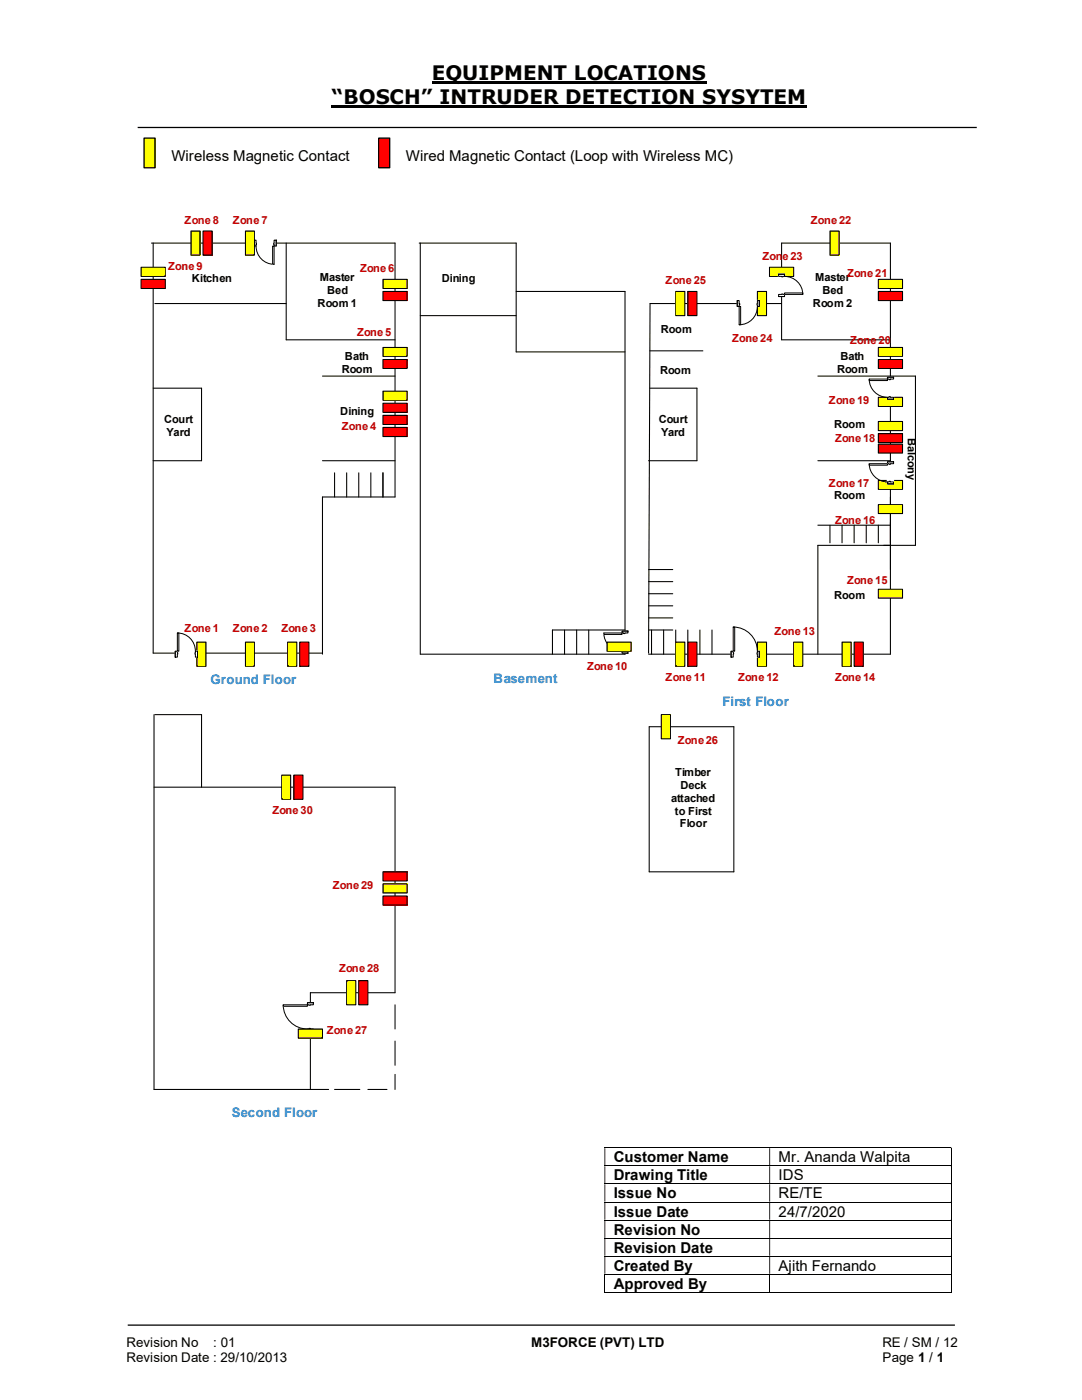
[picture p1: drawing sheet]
<svg xmlns="http://www.w3.org/2000/svg" width="216mm" height="279mm" viewBox="0 0 216 279" stroke-linecap="round" stroke-linejoin="round" font-family="sans-serif">
<path d="M86.1 16.5h54.9M66.2 21.3h94.8" fill="none" stroke="#000" stroke-width=".42"/>
<path d="M27.5 25.4h167.4M25.5 264.5h165" fill="none" stroke="#000" stroke-width=".25"/>
<g fill="none" stroke="#000" stroke-width=".2">
<path d="M120.6 229.1h69.1M120.6 232.7h69.1M120.6 236.3h69.1M120.6 239.9h69.1M189.8 229.2v3.4M189.8 232.7v3.5M189.8 236.3v3.5M189.8 240v3.4M120.6 243.5h69.1M120.6 247.1h69.1M120.6 250.7h69.1M120.6 254.3h69.1"/>
<path d="M120.6 257.9h32.9M120.7 254.4v3.6M153.6 254.4v3.6M153.7 257.9h36M189.8 243.6v3.5M189.8 247.2v3.4M189.8 250.8v3.4M189.8 254.4v3.6"/>
</g>
<g fill="#000">
<path d="M189.7 229h.2v.2h-.2zM120.6 229.2h.2v3.4h-.2zM153.5 229.2h.2v3.4h-.2z" fill-rule="evenodd"/>
<path d="M189.7 232.6h.2v.1h-.2zM120.6 232.7h.2v3.5h-.2zM153.5 232.7h.2v3.5h-.2z" fill-rule="evenodd"/>
<path d="M189.7 236.2h.2v.1h-.2zM120.6 236.3h.2v3.5h-.2zM153.5 236.3h.2v3.5h-.2z" fill-rule="evenodd"/>
<path d="M189.7 239.8h.2v.2h-.2zM120.6 240h.2v3.4h-.2zM153.5 240h.2v3.4h-.2z" fill-rule="evenodd"/>
<path d="M189.7 243.4h.2v.2h-.2zM120.6 243.6h.2v3.5h-.2zM153.5 243.6h.2v3.5h-.2z" fill-rule="evenodd"/>
<path d="M189.7 247.1h.2v.1h-.2zM120.6 247.2h.2v3.4h-.2zM153.5 247.2h.2v3.4h-.2z" fill-rule="evenodd"/>
<path d="M189.7 250.6h.2v.2h-.2zM120.6 250.8h.2v3.4h-.2zM153.5 250.8h.2v3.4h-.2z" fill-rule="evenodd"/>
</g>
<path d="M189.7 254.2h.2v.2h-.2zM189.7 257.9h.2v.1h-.2z" fill="#000"/>
<path d="M28.7 27.6h2.2v5.9h-2.2z" fill="#ff0"/>
<path d="M28.7 27.6h2.2v5.9h-2.2z" fill="none" stroke="#000" stroke-width=".25"/>
<path d="M78.8 198.1h-16.9v19.3h-31.2M78.8 200.5v4.9" fill="none" stroke="#000" stroke-width=".21"/>
<path d="M69.2 195.7h1.8v4.8h-1.8z" fill="#ff0"/>
<g fill="none" stroke="#000" stroke-width=".21">
<path d="M30.2 48.5h48.6v50.7h-14.5v31.4M30.6 48.5v81.8h33.7M57.1 48.5v19.3h21.7M83.7 48.5h19.3v21.7h21.7M83.9 48.5v82.1h40.8v-72.4h-21.7M30.6 77.5h9.6v14.4h-9.6M30.9 60.6h26.2M64.3 75.1h14.5M83.9 63h19.1M129.7 77.5h9.4v14.4h-9.7M156 60.6h-26.3l-.3 69.7M163.2 75.1h14.5"/>
<path d="M177.7 67.8h-21.7v-19.3h21.7v82.1h-48.3M64.3 91.9h14.5M66.8 94.4v4.8M69.2 94.4v4.8M71.6 94.4v4.8M74 94.4v4.8M76.4 94.4v4.8M163.2 91.9h14.5M129.4 118.5h4.8M129.4 116.1h4.8M129.4 113.7h4.8M165.6 104.8v3.5"/>
<path d="M168 104.8v3.5M170.4 104.8v3.5M172.8 104.8v3.5M175.3 104.8v3.5M177.7 108.8h-14.5v21.8M112.6 125.7v4.9M115.1 125.7v4.9M117.5 125.7v4.9M124.7 125.7h-14.5v4.9M129.4 125.7h4.8M129.4 123.3h4.8M129.4 120.9h4.8"/>
<path d="M130 125.7v4.9M132.4 125.7v4.9M134.8 125.7v4.9M137.2 125.7v4.9M139.7 125.7v4.9M142.1 125.7v4.9M30.7 157.1h48.1M30.7 142.6v74.8M30.9 142.6h9.3v14.5M69.2 195.7h1.8v4.8h-1.8z"/>
</g>
<path d="M124.1 125.9h1.2v4.4h-1.2z" fill-rule="evenodd" fill="#fff"/>
<path d="M124.1 125.9h1.2v4.4h-1.2z" fill="none" stroke="#fff" stroke-width=".2"/>
<path d="M124.1 125.9v.4h1.2v-.4zM124.1 130h1.2v.3h-1.2z" fill-rule="evenodd" fill="#fff"/>
<path d="M124.4 126.3h-.3v-.4h1.2v.4h-.6M124.4 130h-.3v.3h1.2v-.3h-.6" fill="none" stroke="#000" stroke-width=".2"/>
<path d="M124.4 126.3v.1h.3v-.1zM124.4 129.8h.3v.2h-.3z" fill-rule="evenodd" fill="#fff"/>
<path d="M120.5 126.3a3.7 3.7 0 0 0 3.6 3.7M124.1 125.9h1.2M124.1 130.3h1.2M124.4 126.3v.1h.3v-.1M124.4 130v-.2h.3v.2" fill="none" stroke="#000" stroke-width=".2"/>
<path d="M120.5 126.3h3.6v.3h-3.6z" fill="#fff"/>
<path d="M120.5 126.3h3.6v.3h-3.6z" fill="none" stroke="#000" stroke-width=".2"/>
<path d="M121.1 128.1h4.8v1.9h-4.8z" fill-rule="evenodd" fill="#ff0"/>
<path d="M121.1 128.1h4.8v1.9h-4.8zM78.8 157.1v41" fill="none" stroke="#000" stroke-width=".21"/>
<path d="M61.3 200.1h1.3v5.6h-1.3z" fill-rule="evenodd" fill="#fff"/>
<path d="M61.3 200.1h1.3v5.6h-1.3z" fill="none" stroke="#fff" stroke-width=".2"/>
<path d="M61.3 200.1v.4h1.2v-.4zM61.3 205.4h1.2v.3h-1.2z" fill-rule="evenodd" fill="#fff"/>
<path d="M61.6 200.5h-.3v-.4h1.2v.4h-.6M61.6 205.4h-.3v.3h1.2v-.3h-.6" fill="none" stroke="#000" stroke-width=".2"/>
<path d="M61.6 200.5l.3 .1zM61.6 205.2h.3v.2h-.3z" fill-rule="evenodd" fill="#fff"/>
<path d="M56.5 200.5a4.8 4.8 0 0 0 4.8 4.9M61.3 200.1h1.2M61.3 205.7h1.2M61.6 200.5h.3M61.6 205.4v-.2h.3v.2" fill="none" stroke="#000" stroke-width=".2"/>
<path d="M56.5 200.5h4.8v.3h-4.8z" fill="#fff"/>
<path d="M56.5 200.5h4.8v.3h-4.8z" fill="none" stroke="#000" stroke-width=".2"/>
<path d="M61.9 217.4h3.7M66.8 217.4h5M73.4 217.4h3.8M78.8 207.8v4.8M78.8 214.4v3" fill="none" stroke="#000" stroke-width=".21"/>
<path d="M76.4 176.4h4.8v1.8h-4.8z" fill-rule="evenodd" fill="#ff0"/>
<path d="M76.4 176.4h4.8v1.8h-4.8z" fill="none" stroke="#000" stroke-width=".21"/>
<path d="M56.2 154.7h1.8v4.8h-1.8z" fill="#ff0"/>
<path d="M56.2 154.7h1.8v4.8h-1.8z" fill="none" stroke="#000" stroke-width=".21"/>
<path d="M76.4 174h4.8v1.8h-4.8z" fill-rule="evenodd" fill="#f00"/>
<path d="M76.4 174h4.8v1.8h-4.8z" fill="none" stroke="#000" stroke-width=".21"/>
<path d="M76.4 178.8h4.8v1.8h-4.8z" fill-rule="evenodd" fill="#f00"/>
<path d="M76.4 178.8h4.8v1.8h-4.8z" fill="none" stroke="#000" stroke-width=".21"/>
<path d="M58.6 154.7h1.9v4.8h-1.9z" fill="#f00"/>
<path d="M58.6 154.7h1.9v4.8h-1.9z" fill="none" stroke="#000" stroke-width=".21"/>
<path d="M151.1 58.2h1.9v4.8h-1.9z" fill="#ff0"/>
<path d="M151.1 58.2h1.9v4.8h-1.9z" fill="none" stroke="#000" stroke-width=".21"/>
<path d="M49 128.1h1.8v4.9h-1.8z" fill="#ff0"/>
<path d="M49 128.1h1.8v4.9h-1.8z" fill="none" stroke="#000" stroke-width=".21"/>
<path d="M175.3 117.6h4.8v1.8h-4.8z" fill-rule="evenodd" fill="#ff0"/>
<path d="M175.3 117.6h4.8v1.8h-4.8z" fill="none" stroke="#000" stroke-width=".21"/>
<path d="M39.3 128.1h1.8v4.9h-1.8z" fill="#ff0"/>
<path d="M39.3 128.1h1.8v4.9h-1.8z" fill="none" stroke="#000" stroke-width=".21"/>
<path d="M165.6 46.1h1.8v4.8h-1.8z" fill="#ff0"/>
<path d="M165.6 46.1h1.8v4.8h-1.8z" fill="none" stroke="#000" stroke-width=".21"/>
<path d="M175.3 95.9h4.8v1.8h-4.8z" fill-rule="evenodd" fill="#ff0"/>
<path d="M175.3 95.9h4.8v1.8h-4.8z" fill="none" stroke="#000" stroke-width=".21"/>
<path d="M175.3 100.7h4.8v1.8h-4.8z" fill-rule="evenodd" fill="#ff0"/>
<path d="M175.3 100.7h4.8v1.8h-4.8z" fill="none" stroke="#000" stroke-width=".21"/>
<path d="M175.3 84.1h4.8v1.8h-4.8z" fill-rule="evenodd" fill="#ff0"/>
<path d="M175.3 84.1h4.8v1.8h-4.8z" fill="none" stroke="#000" stroke-width=".21"/>
<path d="M175.3 79.3h4.8v1.8h-4.8z" fill-rule="evenodd" fill="#ff0"/>
<path d="M175.3 79.3h4.8v1.8h-4.8z" fill="none" stroke="#000" stroke-width=".21"/>
<path d="M175.3 69.3h4.8v1.8h-4.8z" fill-rule="evenodd" fill="#ff0"/>
<path d="M129.7 70h10.6M175.3 69.3h4.8v1.8h-4.8zM177.8 75.1h4.9v33.7M163.2 104.8h14.5M129.5 145h16.9v29h-16.9z" fill="none" stroke="#000" stroke-width=".21"/>
<path d="M59.5 205.4h4.8v1.8h-4.8z" fill-rule="evenodd" fill="#ff0"/>
<path d="M59.5 205.4h4.8v1.8h-4.8z" fill="none" stroke="#000" stroke-width=".21"/>
<path d="M71.6 195.7h1.8v4.8h-1.8z" fill="#f00"/>
<path d="M71.6 195.7h1.8v4.8h-1.8z" fill="none" stroke="#000" stroke-width=".21"/>
<path d="M168 128.1h1.8v4.9h-1.8z" fill="#ff0"/>
<path d="M168 128.1h1.8v4.9h-1.8z" fill="none" stroke="#000" stroke-width=".21"/>
<path d="M170.4 128.1h1.9v4.9h-1.9z" fill="#f00"/>
<path d="M170.4 128.1h1.9v4.9h-1.9z" fill="none" stroke="#000" stroke-width=".21"/>
<path d="M158.4 128.1h1.8v4.9h-1.8z" fill="#ff0"/>
<path d="M158.4 128.1h1.8v4.9h-1.8z" fill="none" stroke="#000" stroke-width=".21"/>
<path d="M175.3 71.8h4.8v1.7h-4.8z" fill-rule="evenodd" fill="#f00"/>
<path d="M175.3 71.8h4.8v1.7h-4.8z" fill="none" stroke="#000" stroke-width=".21"/>
<path d="M151.1 128.1h1.9v4.9h-1.9z" fill="#ff0"/>
<path d="M151.1 128.1h1.9v4.9h-1.9z" fill="none" stroke="#000" stroke-width=".21"/>
<path d="M175.3 86.5h4.8v1.8h-4.8z" fill-rule="evenodd" fill="#f00"/>
<path d="M175.3 86.5h4.8v1.8h-4.8z" fill="none" stroke="#000" stroke-width=".21"/>
<path d="M153.5 53.3h4.9v1.9h-4.9z" fill-rule="evenodd" fill="#ff0"/>
<path d="M153.5 53.3h4.9v1.9h-4.9z" fill="none" stroke="#000" stroke-width=".21"/>
<path d="M175.3 88.6h4.8v1.8h-4.8z" fill-rule="evenodd" fill="#f00"/>
<path d="M175.3 88.6h4.8v1.8h-4.8z" fill="none" stroke="#000" stroke-width=".21"/>
<path d="M134.8 128.1h1.9v4.9h-1.9z" fill="#ff0"/>
<path d="M134.8 128.1h1.9v4.9h-1.9z" fill="none" stroke="#000" stroke-width=".21"/>
<path d="M137.2 128.1h1.9v4.9h-1.9z" fill="#f00"/>
<path d="M137.2 128.1h1.9v4.9h-1.9z" fill="none" stroke="#000" stroke-width=".21"/>
<path d="M175.3 55.8h4.8v1.8h-4.8z" fill-rule="evenodd" fill="#ff0"/>
<path d="M175.3 55.8h4.8v1.8h-4.8z" fill="none" stroke="#000" stroke-width=".21"/>
<path d="M175.3 58.2h4.8v1.8h-4.8z" fill-rule="evenodd" fill="#f00"/>
<path d="M175.3 58.2h4.8v1.8h-4.8z" fill="none" stroke="#000" stroke-width=".21"/>
<path d="M134.8 58.2h1.9v4.8h-1.9z" fill="#ff0"/>
<path d="M134.8 58.2h1.9v4.8h-1.9z" fill="none" stroke="#000" stroke-width=".21"/>
<path d="M137.2 58.2h1.9v4.8h-1.9z" fill="#f00"/>
<path d="M137.2 58.2h1.9v4.8h-1.9z" fill="none" stroke="#000" stroke-width=".21"/>
<path d="M50.7 47.9h4.4v1.2h-4.4z" fill="#fff"/>
<path d="M50.7 47.9h4.4v1.2h-4.4z" fill="none" stroke="#fff" stroke-width=".2"/>
<path d="M54.7 47.9h.4v1.2h-.4zM50.7 47.9v1.2h.4v-1.2z" fill-rule="evenodd" fill="#fff"/>
<path d="M51.1 48.5v-.6h-.4v1.2h.4v-.3M54.7 48.5v-.6h.4v1.2h-.4v-.3" fill="none" stroke="#000" stroke-width=".2"/>
<path d="M54.6 48.5l.1 .3zM51.1 48.5l.1 .3z" fill-rule="evenodd" fill="#fff"/>
<path d="M50.7 47.9v1.2M51.1 49.1a3.6 3.6 0 0 0 3.6 3.6M51.1 48.5v.3M54.7 48.5v.3M55.1 47.9v1.2" fill="none" stroke="#000" stroke-width=".2"/>
<path d="M54.4 49.1h.3v3.6h-.3z" fill-rule="evenodd" fill="#fff"/>
<path d="M54.4 49.1h.3v3.6h-.3z" fill="none" stroke="#000" stroke-width=".2"/>
<path d="M35 129.9h4.4v1.3h-4.4z" fill="#fff"/>
<path d="M35 129.9h4.4v1.3h-4.4z" fill="none" stroke="#fff" stroke-width=".2"/>
<path d="M35 130h.4v1.1h-.4zM39 130v1.1h.4v-1.1z" fill-rule="evenodd" fill="#fff"/>
<path d="M35.4 130.3v-.3h-.4v1.1h.4v-.5M39 130.3v-.3h.4v1.1h-.4v-.5" fill="none" stroke="#000" stroke-width=".2"/>
<path d="M35.4 130.3l.1 .3zM38.9 130.3l.1 .3z" fill-rule="evenodd" fill="#fff"/>
<path d="M35 130v1.1M35.4 130.3v.3M35.4 126.3a3.6 3.6 0 0 1 3.6 3.7M39 130.3v.3M39.4 130v1.1" fill="none" stroke="#000" stroke-width=".2"/>
<path d="M35.4 126.3h.3v3.7h-.3z" fill-rule="evenodd" fill="#fff"/>
<path d="M35.4 126.3h.3v3.7h-.3z" fill="none" stroke="#000" stroke-width=".2"/>
<path d="M57.4 128.1h1.8v4.9h-1.8z" fill="#ff0"/>
<path d="M57.4 128.1h1.8v4.9h-1.8z" fill="none" stroke="#000" stroke-width=".21"/>
<path d="M59.8 128.1h1.8v4.9h-1.8z" fill="#f00"/>
<path d="M59.8 128.1h1.8v4.9h-1.8z" fill="none" stroke="#000" stroke-width=".21"/>
<path d="M76.4 78.1h4.8v1.8h-4.8z" fill-rule="evenodd" fill="#ff0"/>
<path d="M76.4 78.1h4.8v1.8h-4.8z" fill="none" stroke="#000" stroke-width=".21"/>
<path d="M76.4 80.5h4.8v1.8h-4.8z" fill-rule="evenodd" fill="#f00"/>
<path d="M76.4 80.5h4.8v1.8h-4.8z" fill="none" stroke="#000" stroke-width=".21"/>
<path d="M76.4 82.9h4.8v1.8h-4.8z" fill-rule="evenodd" fill="#f00"/>
<path d="M76.4 82.9h4.8v1.8h-4.8z" fill="none" stroke="#000" stroke-width=".21"/>
<path d="M76.4 85.3h4.8v1.8h-4.8z" fill-rule="evenodd" fill="#f00"/>
<path d="M76.4 85.3h4.8v1.8h-4.8z" fill="none" stroke="#000" stroke-width=".21"/>
<path d="M76.4 69.3h4.8v1.8h-4.8z" fill-rule="evenodd" fill="#ff0"/>
<path d="M76.4 69.3h4.8v1.8h-4.8z" fill="none" stroke="#000" stroke-width=".21"/>
<path d="M76.4 71.8h4.8v1.7h-4.8z" fill-rule="evenodd" fill="#f00"/>
<path d="M76.4 71.8h4.8v1.7h-4.8z" fill="none" stroke="#000" stroke-width=".21"/>
<path d="M76.4 55.8h4.8v1.8h-4.8z" fill-rule="evenodd" fill="#ff0"/>
<path d="M76.4 55.8h4.8v1.8h-4.8z" fill="none" stroke="#000" stroke-width=".21"/>
<path d="M76.4 58.2h4.8v1.8h-4.8z" fill-rule="evenodd" fill="#f00"/>
<path d="M76.4 58.2h4.8v1.8h-4.8z" fill="none" stroke="#000" stroke-width=".21"/>
<path d="M38.1 46.1h1.8v4.8h-1.8z" fill="#ff0"/>
<path d="M38.1 46.1h1.8v4.8h-1.8z" fill="none" stroke="#000" stroke-width=".21"/>
<path d="M40.5 46.1h1.8v4.8h-1.8z" fill="#f00"/>
<path d="M40.5 46.1h1.8v4.8h-1.8z" fill="none" stroke="#000" stroke-width=".21"/>
<path d="M49 46.1h1.8v4.8h-1.8z" fill="#ff0"/>
<path d="M49 46.1h1.8v4.8h-1.8z" fill="none" stroke="#000" stroke-width=".21"/>
<path d="M28.2 53.3h4.8v1.9h-4.8z" fill-rule="evenodd" fill="#ff0"/>
<path d="M28.2 53.3h4.8v1.9h-4.8z" fill="none" stroke="#000" stroke-width=".21"/>
<path d="M28.2 55.8h4.8v1.8h-4.8z" fill-rule="evenodd" fill="#f00"/>
<path d="M28.2 55.8h4.8v1.8h-4.8z" fill="none" stroke="#000" stroke-width=".21"/>
<path d="M155.3 54.7h1.3v4.5h-1.3z" fill-rule="evenodd" fill="#fff"/>
<path d="M155.3 54.7h1.3v4.5h-1.3z" fill="none" stroke="#fff" stroke-width=".2"/>
<path d="M155.4 58.8v.4h1.1v-.4zM155.4 54.7h1.1v.5h-1.1z" fill-rule="evenodd" fill="#fff"/>
<path d="M156 58.8h-.6v.4h1.1v-.4h-.2M156 55.2h-.6v-.5h1.1v.5h-.2" fill="none" stroke="#000" stroke-width=".2"/>
<path d="M156 58.7l.3 .1zM156 55.2h.3z" fill-rule="evenodd" fill="#fff"/>
<path d="M155.4 59.2h1.1M155.4 54.7h1.1M156 58.8h.3M156 55.2h.3M156.5 55.2a3.6 3.6 0 0 1 3.7 3.6" fill="none" stroke="#000" stroke-width=".2"/>
<path d="M156.5 58.5h3.7v.3h-3.7z" fill="#fff"/>
<path d="M156.5 58.5h3.7v.3h-3.7z" fill="none" stroke="#000" stroke-width=".2"/>
<path d="M177 92.2h1.3v4.4h-1.3z" fill-rule="evenodd" fill="#fff"/>
<path d="M177 92.2h1.3v4.4h-1.3z" fill="none" stroke="#fff" stroke-width=".2"/>
<path d="M177.1 92.2v.3h1.2v-.3zM177.1 96.2h1.2v.4h-1.2z" fill-rule="evenodd" fill="#fff"/>
<path d="M177.4 92.5h-.3v-.3h1.2v.3h-.6M177.4 96.2h-.3v.4h1.2v-.4h-.6" fill="none" stroke="#000" stroke-width=".2"/>
<path d="M177.4 92.5v.2h.3v-.2zM177.4 96.1h.3v.1h-.3z" fill-rule="evenodd" fill="#fff"/>
<path d="M173.4 92.5a3.7 3.7 0 0 0 3.7 3.7M177.1 92.2h1.2M177.1 96.6h1.2M177.4 92.5v.2h.3v-.2M177.4 96.2v-.1h.3v.1" fill="none" stroke="#000" stroke-width=".2"/>
<path d="M173.4 92.5h3.7v.3h-3.7z" fill="#fff"/>
<path d="M173.4 92.5h3.7v.3h-3.7z" fill="none" stroke="#000" stroke-width=".2"/>
<path d="M147.1 59.9h4.4v1.3h-4.4z" fill="#fff"/>
<path d="M147.1 59.9h4.4v1.3h-4.4z" fill="none" stroke="#fff" stroke-width=".2"/>
<path d="M147.1 60v1.2h.4v-1.2zM151.1 60h.4v1.2h-.4z" fill-rule="evenodd" fill="#fff"/>
<path d="M147.5 60.6v-.6h-.4v1.2h.4v-.3M151.1 60.6v-.6h.4v1.2h-.4v-.3" fill="none" stroke="#000" stroke-width=".2"/>
<path d="M147.5 60.6v.3h.1v-.3zM151 60.6l.1 .3z" fill-rule="evenodd" fill="#fff"/>
<path d="M147.1 60v1.2M151.5 60v1.2M147.5 60.6h.1v.3h-.1M151.1 61.2a3.6 3.6 0 0 1-3.6 3.6M151.1 60.6v.3" fill="none" stroke="#000" stroke-width=".2"/>
<path d="M147.5 61.2h.3v3.6h-.3z" fill-rule="evenodd" fill="#fff"/>
<path d="M147.5 61.2h.3v3.6h-.3z" fill="none" stroke="#000" stroke-width=".2"/>
<path d="M145.9 129.9h5.6v1.3h-5.6z" fill="#fff"/>
<path d="M145.9 129.9h5.6v1.3h-5.6z" fill="none" stroke="#fff" stroke-width=".2"/>
<path d="M145.9 130h.4v1.1h-.4zM151.1 130v1.1h.4v-1.1z" fill-rule="evenodd" fill="#fff"/>
<path d="M146.3 130.3v-.3h-.4v1.1h.4v-.5M151.1 130.3v-.3h.4v1.1h-.4v-.5" fill="none" stroke="#000" stroke-width=".2"/>
<path d="M146.3 130.3l.1 .3zM151 130.3l.1 .3z" fill-rule="evenodd" fill="#fff"/>
<path d="M145.9 130v1.1M146.3 125.1a4.8 4.8 0 0 1 4.8 4.9M146.3 130.3v.3M151.1 130.3v.3M151.5 130v1.1" fill="none" stroke="#000" stroke-width=".2"/>
<path d="M146.3 125.1h.3v4.9h-.3z" fill-rule="evenodd" fill="#fff"/>
<path d="M146.3 125.1h.3v4.9h-.3z" fill="none" stroke="#000" stroke-width=".2"/>
<path d="M177 75.3h1.3v4.4h-1.3z" fill-rule="evenodd" fill="#fff"/>
<path d="M177 75.3h1.3v4.4h-1.3z" fill="none" stroke="#fff" stroke-width=".2"/>
<path d="M177.1 75.3v.3h1.2v-.3zM177.1 79.3h1.2v.4h-1.2z" fill-rule="evenodd" fill="#fff"/>
<path d="M177.4 75.6h-.3v-.3h1.2v.3h-.6M177.4 79.3h-.3v.4h1.2v-.4h-.6" fill="none" stroke="#000" stroke-width=".2"/>
<path d="M177.4 75.6v.2h.3v-.2zM177.4 79.2h.3v.1h-.3z" fill-rule="evenodd" fill="#fff"/>
<path d="M173.4 75.6a3.6 3.6 0 0 0 3.7 3.7M177.1 75.3h1.2M177.1 79.7h1.2M177.4 75.6v.2h.3v-.2M177.4 79.3v-.1h.3v.1" fill="none" stroke="#000" stroke-width=".2"/>
<path d="M173.4 75.6h3.7v.3h-3.7z" fill="#fff"/>
<path d="M173.4 75.6h3.7v.3h-3.7z" fill="none" stroke="#000" stroke-width=".2"/>
<path d="M176.3 108.8h6.4" fill="none" stroke="#000" stroke-width=".21"/>
<path d="M132 142.6h1.8v4.8h-1.8z" fill="#ff0"/>
<path d="M132 142.6h1.8v4.8h-1.8z" fill="none" stroke="#000" stroke-width=".21"/>
<path d="M75.6 27.6h2.2v5.9h-2.2z" fill="#f00"/>
<path d="M75.6 27.6h2.2v5.9h-2.2z" fill="none" stroke="#000" stroke-width=".25"/>
<g font-size="4">
<text x="86.1" y="16">EQUIPMENT LOCATIONS</text>
<text x="66.2" y="20.8">“BOSCH” INTRUDER DETECTION SYSYTEM</text>
</g>
<g font-size="3">
<text x="34.2" y="32.1">Wireless Magnetic Contact</text>
<text x="81" y="32.1">Wired Magnetic Contact (Loop with Wireless MC)</text>
<text x="122.5" y="232">Customer Name</text>
<text x="155.4" y="232">Mr. Ananda Walpita</text>
<text x="122.5" y="235.5">Drawing Title</text>
<text x="122.5" y="239.1">Issue No</text>
<text x="155.4" y="235.5">IDS</text>
<text x="155.4" y="239.1">RE/TE</text>
<text x="122.5" y="242.8">Issue Date</text>
<text x="155.4" y="242.8">24/7/2020</text>
<text x="122.5" y="246.4">Revision No</text>
<text x="122.5" y="250">Revision Date</text>
<text x="122.5" y="253.6">Created By</text>
<text x="122.5" y="257.2">Approved By</text>
<text x="155.4" y="253.6">Ajith Fernando</text>
</g>
<g font-size="2.7">
<text x="25.2" y="268.8">Revision No</text>
<text x="42.6" y="268.8">: 01</text>
<text x="106" y="268.8">M3FORCE (PVT) LTD</text>
<text x="176.1" y="268.8">RE / SM / 12</text>
<text x="25.2" y="271.8">Revision Date : 29/10/2013</text>
<text x="176.1" y="271.8">Page 1 / 1</text>
</g>
<g font-size="2.6" fill="#0070c0">
<text x="42" y="136.6">Ground Floor</text>
<text x="98.5" y="136.3">Basement</text>
<text x="144.1" y="140.8">First Floor</text>
<text x="46.2" y="222.8">Second Floor</text>
</g>
<g font-size="2.2" fill="#c00000">
<text x="36.8" y="44.7">Zone 8</text>
<text x="46.5" y="44.7">Zone 7</text>
<text x="161.8" y="44.7">Zone 22</text>
<text x="33.6" y="53.8">Zone 9</text>
<text x="152.1" y="51.9">Zone 23</text>
<text x="71.8" y="54.4">Zone 6</text>
<text x="132.8" y="56.8">Zone 25</text>
<text x="169" y="55.3">Zone 21</text>
<text x="71.2" y="67.1">Zone 5</text>
<text x="146.1" y="68.3">Zone 24</text>
<text x="169.7" y="68.6">Zone 20</text>
<text x="165.4" y="80.6">Zone 19</text>
<text x="68.2" y="85.7">Zone 4</text>
<text x="166.6" y="88.1">Zone 18</text>
<text x="165.4" y="97.2">Zone 17</text>
<text x="166.6" y="104.5">Zone 16</text>
<text x="169" y="116.5">Zone 15</text>
<text x="36.8" y="126.2">Zone 1</text>
<text x="46.5" y="126.2">Zone 2</text>
<text x="56.2" y="126.2">Zone 3</text>
<text x="154.6" y="126.7">Zone 13</text>
<text x="117.1" y="133.7">Zone 10</text>
<text x="132.8" y="135.8">Zone 11</text>
<text x="147.3" y="135.8">Zone 12</text>
<text x="166.6" y="135.8">Zone 14</text>
<text x="135.3" y="148.5">Zone 26</text>
<text x="54.4" y="162.4">Zone 30</text>
<text x="66.4" y="177.4">Zone 29</text>
<text x="67.6" y="194">Zone 28</text>
<text x="65.2" y="206.3">Zone 27</text>
</g>
<g font-size="2.2">
<text x="38.3" y="56.3">Kitchen</text>
<text x="63.8" y="56.1">Master</text>
<text x="65.3" y="58.7">Bed</text>
<text x="88.1" y="56.3">Dining</text>
<text x="162.7" y="56.1">Master</text>
<text x="164.1" y="58.7">Bed</text>
<text x="63.4" y="61.2">Room 1</text>
<text x="162.2" y="61.2">Room 2</text>
<text x="68.8" y="71.8">Bath</text>
<text x="131.9" y="66.4">Room</text>
<text x="167.7" y="71.8">Bath</text>
<text x="68.2" y="74.4">Room</text>
<text x="131.7" y="74.6">Room</text>
<text x="167" y="74.4">Room</text>
<text x="67.9" y="82.8">Dining</text>
<text x="32.8" y="84.5">Court</text>
<text x="33.2" y="87">Yard</text>
<text x="131.4" y="84.5">Court</text>
<text x="131.9" y="87">Yard</text>
<text x="166.5" y="85.5">Room</text>
<text x="181.1" y="87.4" transform="rotate(90 181.1 87.4)">Balcony</text>
<text x="166.5" y="99.7">Room</text>
<text x="166.5" y="119.5">Room</text>
<text x="134.7" y="154.8">Timber</text>
<text x="133.9" y="160">attached</text>
<text x="135.8" y="157.4">Deck</text>
<text x="134.7" y="162.6">to First</text>
<text x="135.6" y="165.1">Floor</text>
</g>
</svg>
